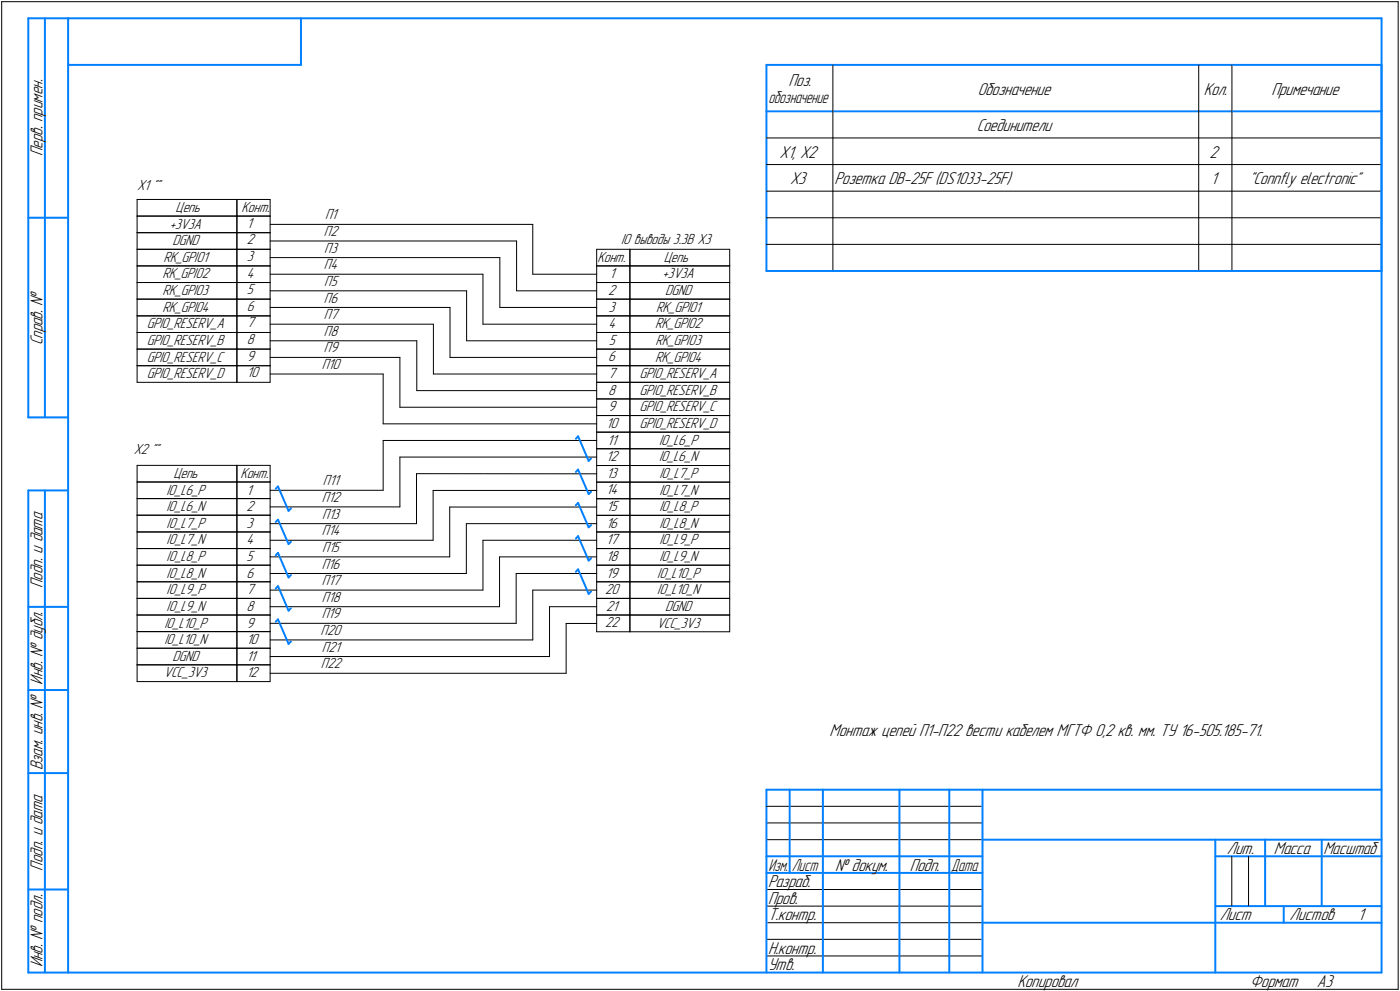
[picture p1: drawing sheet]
<svg xmlns="http://www.w3.org/2000/svg" width="421mm" height="298mm" viewBox="0 0 421 298" stroke-linecap="round" stroke-linejoin="round" font-family="sans-serif">
<g fill="none" stroke="#0080ff" stroke-width=".59">
<path d="M8.5 5.5v120zM8.5 5.5h12zM13.5 5.5v120zM20.5 5.5v287zM20.5 5.5h395zM20.5 19.5h70zM90.5 5.5v14zM230.5 19.5h185zM230.5 19.5v62zM415.5 19.5v62zM415.5 5.5v287zM230.5 33.5h185z"/>
<path d="M8.5 65.5h12zM230.5 81.5h20zM250.5 81.5h110zM360.5 81.5h10zM370.5 81.5h45zM8.5 125.5h12zM173.9 131.2l3.1 7.4zM173.9 131.2l-.7 .8zM177.8 137.9l-.8 .7zM8.5 147.5v145zM8.5 147.5h12zM13.5 147.5v145z"/>
<path d="M83.6 146.3l3.2 7.3zM83.6 146.3l-.7 .7zM83.6 156.3l3.2 7.3zM83.6 156.3l-.7 .7zM87.5 152.9l-.7 .7zM173.9 141.2l3.1 7.4zM173.9 141.2l-.7 .7zM173.9 151.3l3.1 7.3zM173.9 151.3l-.7 .6zM177 158.6l.8-.7zM177.8 147.9l-.8 .7zM83.6 166.3l3.2 7.4z"/>
<path d="M83.6 166.3l-.7 .7zM83.6 176.3l3.2 7.3zM83.6 176.3l-.7 .7zM86.8 163.6l.7-.7zM87.5 172.9l-.7 .8zM173.9 161.2l3.1 7.4zM173.9 161.2l-.7 .8zM173.9 171.2l3.1 7.4zM173.9 171.2l-.7 .8zM177 168.6l.8-.7zM177.8 177.9l-.8 .7zM8.5 182.5h12z"/>
<path d="M83.6 186.3l3.2 7.3zM83.6 186.3l-.7 .7zM87.5 182.9l-.7 .7zM87.5 192.9l-.7 .7zM8.5 207.5h12zM8.5 232.5h12zM230.5 237.5h185zM230.5 237.5v55zM237.5 237.5v25zM247.5 237.5v55zM270.5 237.5v55zM285.5 237.5v55z"/>
<path d="M295.5 237.5v55zM230.5 257.5h65zM295.5 252.5h120zM365.5 252.5v40zM365.5 257.5h15zM380.5 252.5v20zM380.5 257.5h35zM397.5 252.5v20zM8.5 267.5h12zM230.5 262.5h65zM295.5 277.5h70zM365.5 277.5h50z"/>
<path d="M365.5 272.5h50zM386.1 272.5v5zM8.5 292.5h12zM20.5 292.5h395z"/>
</g>
<g fill="none" stroke="#000" stroke-width=".3">
<path d="M.5 .5v297zM.5 .5h420zM250.5 19.5v62zM360.5 19.5v62zM370.5 19.5v62zM420.5 .5v297zM41.2 60h30zM41.2 60v5zM71.2 60v5zM71.2 60h10zM81.2 60v5zM230.5 41.5h20z"/>
<path d="M230.5 49.5h20zM230.5 57.5h20zM250.5 41.5h110zM250.5 49.5h110zM250.5 57.5h110zM360.5 41.5h10zM360.5 49.5h10zM360.5 57.5h10zM370.5 41.5h45zM370.5 49.5h45zM370.5 57.5h45zM41.2 65h30z"/>
<path d="M41.2 70h30zM41.2 65v5zM41.2 75h30zM41.2 80h30zM41.2 75v5zM41.2 70v5zM41.2 80v5zM71.2 65h10zM71.2 65v5zM71.2 75v5zM71.2 70v5zM71.2 80v5z"/>
<path d="M71.2 70h10zM71.2 75h10zM71.2 80h10zM81.2 65v5zM81.2 70v5zM81.2 75v5zM81.2 80v5zM81.2 77.5h69.1zM81.2 72.5h74.2zM81.2 67.5h79zM150.3 77.5v15zM155.4 72.5v15z"/>
<path d="M160.2 67.5v15zM179.5 75h9.9zM179.5 75v5zM179.5 80h9.9zM179.5 80v5zM189.4 80h30.1zM189.4 80v5zM189.4 75h30.1zM189.4 75v5zM219.5 80v5zM219.5 75v5zM230.5 65.5h20z"/>
<path d="M230.5 73.5h20zM250.5 65.5h110zM250.5 73.5h110zM360.5 65.5h10zM360.5 73.5h10zM370.5 65.5h45zM370.5 73.5h45zM41.2 85h30zM41.2 90h30zM41.2 85v5zM41.2 95h30zM41.2 90v5z"/>
<path d="M41.2 100h30zM41.2 95v5zM41.2 100v5zM71.2 85v5zM71.2 85h10zM71.2 90h10zM71.2 90v5zM71.2 95h10zM71.2 95v5zM71.2 100v5zM71.2 100h10zM81.2 85v5z"/>
<path d="M81.2 90v5zM81.2 95v5zM81.2 100v5zM81.2 97.5h49.1zM81.2 92.5h54.1zM81.2 87.5h59.1zM81.2 82.5h64zM130.3 97.5v15zM135.3 92.5v15zM140.3 87.5v15zM145.2 97.5h34.3zM145.2 82.5v15z"/>
<path d="M150.3 92.5h29.2zM155.4 87.5h24.1zM160.2 82.5h19.3zM179.5 85h9.9zM179.5 85v5zM179.5 90h9.9zM179.5 90v5zM179.5 95h9.9zM179.5 95v5zM179.5 100h9.9zM179.5 100v5zM189.4 85h30.1z"/>
<path d="M189.4 90h30.1zM189.4 90v5zM189.4 95h30.1zM189.4 85v5zM189.4 100h30.1zM189.4 100v5zM189.4 95v5zM219.5 90v5zM219.5 85v5zM219.5 100v5zM219.5 95v5zM41.2 105h30z"/>
<path d="M41.2 110h30zM41.2 105v5zM41.2 115h30zM41.2 110v5zM71.2 105v5zM71.2 105h10zM71.2 110h10zM71.2 110v5zM71.2 115h10zM81.2 105v5zM81.2 110v5zM81.2 112.5h34z"/>
<path d="M81.2 107.5h39.1zM81.2 102.5h44.1zM115.2 112.5v15zM120.3 107.5v15zM125.3 117.5h54.2zM125.3 102.5v15zM130.3 112.5h49.2zM135.3 107.5h44.2zM140.3 102.5h39.2zM179.5 105h9.9zM179.5 105v5zM179.5 110h9.9z"/>
<path d="M179.5 110v5zM179.5 115h9.9zM179.5 115v5zM179.5 120h9.9zM179.5 120v5zM189.4 105h30.1zM189.4 105v5zM189.4 110h30.1zM189.4 110v5zM189.4 115h30.1zM189.4 120h30.1zM189.4 120v5z"/>
<path d="M189.4 115v5zM219.5 105v5zM219.5 110v5zM219.5 120v5zM219.5 115v5zM41.2 140h30zM41.2 140v4.9zM71.2 140v4.9zM71.2 140h10zM81.2 140v4.9zM115.2 127.5h64.3zM115.2 132.5h64.3z"/>
<path d="M115.2 132.5v14.9zM120.3 122.5h59.2zM120.3 137.5h59.2zM120.3 137.5v14.9zM179.5 125h9.9zM179.5 125v5zM179.5 130h9.9zM179.5 130v5zM179.5 135h9.9zM179.5 135v5zM179.5 140h9.9zM179.5 140v5z"/>
<path d="M189.4 125h30.1zM189.4 125v5zM189.4 130h30.1zM189.4 130v5zM189.4 135h30.1zM189.4 140h30.1zM189.4 140v5zM189.4 135v5zM219.5 125v5zM219.5 130v5zM219.5 140v5zM219.5 135v5z"/>
<path d="M41.2 144.9h30zM41.2 149.9h30zM41.2 144.9v5zM41.2 154.9h30zM41.2 160h30zM41.2 154.9v5.1zM41.2 149.9v5zM41.2 160v5zM71.2 144.9h10zM71.2 144.9v5zM71.2 154.9v5.1zM71.2 149.9v5z"/>
<path d="M71.2 160v5zM71.2 149.9h10zM71.2 154.9h10zM71.2 160h10zM81.2 144.9v5zM81.2 149.9v5zM81.2 154.9v5.1zM81.2 160v5zM81.2 147.4h34zM81.2 152.4h39.1zM81.2 157.5h44.1zM125.3 142.5h54.2z"/>
<path d="M125.3 142.5v15zM130.3 147.5h49.2zM130.3 147.5v15zM135.3 152.5h44.2zM135.3 152.4v15.1zM140.3 157.5h39.2zM140.3 157.5v15zM179.5 145h9.9zM179.5 145v5zM179.5 150h9.9zM179.5 150v5zM179.5 155h9.9z"/>
<path d="M179.5 155v5zM179.5 160h9.9zM179.5 160v5zM189.4 145h30.1zM189.4 150h30.1zM189.4 150v5zM189.4 155h30.1zM189.4 145v5zM189.4 155v5zM189.4 160h30.1zM189.4 160v5zM219.5 150v5z"/>
<path d="M219.5 145v5zM219.5 155v5zM219.5 160v5zM41.2 165h30zM41.2 170h30zM41.2 165v5zM41.2 175h30zM41.2 170v5zM41.2 180h30zM41.2 175v5zM41.2 180v5zM71.2 165v5z"/>
<path d="M71.2 165h10zM71.2 170h10zM71.2 170v5zM71.2 175h10zM71.2 175v5zM71.2 180v5zM71.2 180h10zM81.2 165v5zM81.2 170v5zM81.2 175v5zM81.2 180v5zM81.2 162.5h49.1z"/>
<path d="M81.2 167.5h54.1zM81.2 172.5h59.1zM81.2 177.5h64zM145.2 162.5v15zM145.2 162.5h34.3zM150.2 167.5h29.3zM150.2 167.5v15zM155.2 172.5h24.3zM155.2 172.5v15zM160.2 177.5h19.3zM160.2 177.5v14.9zM179.5 165h9.9z"/>
<path d="M179.5 165v5zM179.5 170h9.9zM179.5 170v5zM179.5 175h9.9zM179.5 175v5zM179.5 180h9.9zM179.5 180v5zM189.4 165h30.1zM189.4 170h30.1zM189.4 170v5zM189.4 175h30.1zM189.4 165v5z"/>
<path d="M189.4 175v5zM189.4 180h30.1zM189.4 180v5zM219.5 170v5zM219.5 165v5zM219.5 175v5zM219.5 180v5zM41.2 185h30zM41.2 189.9h30zM41.2 185v4.9zM41.2 194.9h30zM41.2 189.9v5z"/>
<path d="M41.2 199.9h30zM41.2 194.9v5zM41.2 199.9v5.1zM71.2 185v4.9zM71.2 185h10zM71.2 189.9h10zM71.2 189.9v5zM71.2 194.9h10zM71.2 194.9v5zM71.2 199.9h10zM71.2 199.9v5.1zM81.2 185v4.9z"/>
<path d="M81.2 189.9v5zM81.2 194.9v5zM81.2 199.9v5.1zM81.2 182.5h69zM81.2 187.5h74zM81.2 192.4h79zM81.2 197.4h84.1zM165.3 182.5v14.9zM165.3 182.5h14.2zM170.3 187.5h9.2zM170.3 187.5v15zM179.5 185h9.9z"/>
<path d="M179.5 185v5zM179.5 190h9.9zM189.4 185h30.1zM189.4 185v5zM189.4 190h30.1zM219.5 185v5zM41.2 205h30zM71.2 205h10zM81.2 202.5h89.1zM230.5 247.5h65zM230.5 252.5h65zM230.5 242.5h65z"/>
<path d="M370.5 257.5v15zM375.5 257.5v15zM230.5 267.5h65zM230.5 272.5h65zM230.5 277.5h65zM.5 297.5h420zM230.5 282.5h65zM230.5 287.5h65z"/>
</g>
<g font-size="5.5">
<text x="237.2" y="25.9">Поз.</text>
<text x="294.1" y="28.5">Обозначение</text>
<text x="362.1" y="28.5">Кол.</text>
<text x="382.4" y="28.5">Примечание</text>
<text x="293.8" y="39.4">Соединители</text>
<text x="12.8" y="47" transform="rotate(-90 12.8 47)">Перв. примен.</text>
<text x="234.4" y="47.5">X1, X2</text>
<text x="363.8" y="47.5">2</text>
<text x="237.6" y="55.5">Х3</text>
<text x="251" y="55.5">Розетка DB-25F (DS1033-25F)</text>
<text x="364.1" y="55.5">1</text>
<text x="375.8" y="55.5">&quot;Connfly electronic&quot;</text>
<text x="12.8" y="103.9" transform="rotate(-90 12.8 103.9)">Справ. №</text>
<text x="12.8" y="176.8" transform="rotate(-90 12.8 176.8)">Подп. и дата</text>
<text x="12.8" y="205.9" transform="rotate(-90 12.8 205.9)">Инв. № дубл.</text>
<text x="249.5" y="221.4">Монтаж цепей П1-П22 вести кабелем МГТФ 0,2 кв. мм. ТУ 16-505.185-71.</text>
<text x="12.8" y="231.7" transform="rotate(-90 12.8 231.7)">Взам. инв. №</text>
<text x="369" y="256.8">Лит.</text>
<text x="383.1" y="256.8">Масса</text>
<text x="398" y="256.8">Масштаб</text>
<text x="12.8" y="261.8" transform="rotate(-90 12.8 261.8)">Подп. и дата</text>
<text x="251.1" y="261.8">№ докум.</text>
<text x="273.6" y="261.8">Подп.</text>
<text x="231" y="266.8">Разраб.</text>
<text x="231" y="271.8">Пров.</text>
<text x="231" y="276.8">Т.контр.</text>
<text x="366.8" y="276.8">Лист</text>
<text x="387.9" y="276.8">Листов</text>
<text x="408.4" y="276.8">1</text>
<text x="231" y="286.8">Н.контр.</text>
<text x="12.8" y="290.9" transform="rotate(-90 12.8 290.9)">Инв. № подл.</text>
<text x="231" y="291.8">Утв.</text>
<text x="306" y="296.8">Копировал</text>
<text x="376" y="296.8">Формат</text>
<text x="396" y="296.8">A3</text>
</g>
<g font-size="5.4">
<text x="231.1" y="30.9">обозначение</text>
<text x="231.1" y="261.8">Изм.</text>
<text x="238.1" y="261.8">Лист</text>
<text x="286.1" y="261.8">Дата</text>
</g>
<g font-size="4.7">
<text x="41.2" y="57.1">X1 &quot;&quot;</text>
<text x="52.8" y="63.9">Цепь</text>
<text x="72.7" y="63.9">Конт.</text>
<text x="97.7" y="66">П1</text>
<text x="51.1" y="68.7">+3V3A</text>
<text x="74.2" y="68.5">1</text>
<text x="97.4" y="71">П2</text>
<text x="51.9" y="73.7">DGND</text>
<text x="74.2" y="73.5">2</text>
<text x="97.5" y="76">П3</text>
<text x="186.8" y="73.4">IO выводы 3.3В X3</text>
<text x="48.8" y="83.7">RK_GPIO2</text>
<text x="49.2" y="78.7">RK_GPIO1</text>
<text x="74.2" y="78.5">3</text>
<text x="74.2" y="83.5">4</text>
<text x="97.4" y="81">П4</text>
<text x="179.7" y="78.9">Конт.</text>
<text x="183.3" y="83.7">1</text>
<text x="199.3" y="83.7">+3V3A</text>
<text x="199.6" y="78.9">Цепь</text>
<text x="48.9" y="88.7">RK_GPIO3</text>
<text x="74.2" y="88.5">5</text>
<text x="97.5" y="86">П5</text>
<text x="182.9" y="88.7">2</text>
<text x="200.1" y="88.7">DGND</text>
<text x="48.9" y="93.7">RK_GPIO4</text>
<text x="74.2" y="93.5">6</text>
<text x="97.4" y="91">П6</text>
<text x="97.4" y="96">П7</text>
<text x="183" y="93.7">3</text>
<text x="197.3" y="93.7">RK_GPIO1</text>
<text x="44.2" y="98.7">GPIO_RESERV_A</text>
<text x="74.2" y="98.5">7</text>
<text x="97.4" y="101">П8</text>
<text x="183" y="98.7">4</text>
<text x="197" y="98.7">RK_GPIO2</text>
<text x="44.2" y="103.7">GPIO_RESERV_B</text>
<text x="74.2" y="103.5">8</text>
<text x="97.4" y="106">П9</text>
<text x="183.1" y="103.7">5</text>
<text x="197.1" y="103.7">RK_GPIO3</text>
<text x="44.2" y="108.7">GPIO_RESERV_C</text>
<text x="44.2" y="113.7">GPIO_RESERV_D</text>
<text x="74.2" y="108.5">9</text>
<text x="74.2" y="113.5">10</text>
<text x="96.8" y="111">П10</text>
<text x="182.9" y="108.7">6</text>
<text x="182.9" y="113.7">7</text>
<text x="192.3" y="113.7">GPIO_RESERV_A</text>
<text x="197.1" y="108.7">RK_GPIO4</text>
<text x="182.9" y="118.7">8</text>
<text x="192.3" y="118.7">GPIO_RESERV_B</text>
<text x="182.9" y="123.7">9</text>
<text x="192.3" y="123.7">GPIO_RESERV_C</text>
<text x="182.3" y="128.7">10</text>
<text x="192.3" y="128.7">GPIO_RESERV_D</text>
<text x="40.2" y="136.5">X2 &quot;&quot;</text>
<text x="182.6" y="133.7">11</text>
<text x="198.3" y="133.7">IO_L6_P</text>
<text x="52.1" y="143.7">Цепь</text>
<text x="72.3" y="143.7">Конт.</text>
<text x="182.3" y="138.7">12</text>
<text x="182.4" y="143.7">13</text>
<text x="198.3" y="138.7">IO_L6_N</text>
<text x="198.3" y="143.7">IO_L7_P</text>
<text x="50.1" y="148.7">IO_L6_P</text>
<text x="74.1" y="148.7">1</text>
<text x="97.1" y="146">П11</text>
<text x="182.3" y="148.7">14</text>
<text x="198.3" y="148.7">IO_L7_N</text>
<text x="50.1" y="153.7">IO_L6_N</text>
<text x="74.1" y="153.7">2</text>
<text x="96.8" y="151">П12</text>
<text x="96.9" y="156">П13</text>
<text x="182.4" y="153.7">15</text>
<text x="198.3" y="153.7">IO_L8_P</text>
<text x="50.1" y="158.7">IO_L7_P</text>
<text x="74.1" y="158.7">3</text>
<text x="96.8" y="161">П14</text>
<text x="182.3" y="158.7">16</text>
<text x="198.3" y="158.7">IO_L8_N</text>
<text x="50.1" y="163.7">IO_L7_N</text>
<text x="74.1" y="163.7">4</text>
<text x="96.9" y="166">П15</text>
<text x="182.3" y="163.7">17</text>
<text x="198.3" y="163.7">IO_L9_P</text>
<text x="50.1" y="168.7">IO_L8_P</text>
<text x="50.1" y="173.7">IO_L8_N</text>
<text x="74.1" y="168.7">5</text>
<text x="74.1" y="173.7">6</text>
<text x="96.8" y="171">П16</text>
<text x="182.3" y="168.7">18</text>
<text x="182.3" y="173.7">19</text>
<text x="197.7" y="173.7">IO_L10_P</text>
<text x="198.3" y="168.7">IO_L9_N</text>
<text x="50.1" y="178.7">IO_L9_P</text>
<text x="74.1" y="178.7">7</text>
<text x="96.8" y="176">П17</text>
<text x="182" y="178.7">20</text>
<text x="197.7" y="178.7">IO_L10_N</text>
<text x="50.1" y="183.7">IO_L9_N</text>
<text x="74.1" y="183.7">8</text>
<text x="96.8" y="186">П19</text>
<text x="96.8" y="181">П18</text>
<text x="182.3" y="183.7">21</text>
<text x="200.1" y="183.7">DGND</text>
<text x="49.5" y="188.7">IO_L10_P</text>
<text x="74.1" y="188.7">9</text>
<text x="96.4" y="191">П20</text>
<text x="182" y="188.7">22</text>
<text x="197.5" y="188.7">VCC_3V3</text>
<text x="49.5" y="193.7">IO_L10_N</text>
<text x="74.1" y="193.7">10</text>
<text x="96.8" y="196">П21</text>
<text x="49.3" y="203.7">VCC_3V3</text>
<text x="51.9" y="198.7">DGND</text>
<text x="74.1" y="198.7">11</text>
<text x="74.1" y="203.7">12</text>
<text x="96.5" y="201">П22</text>
</g>
</svg>
